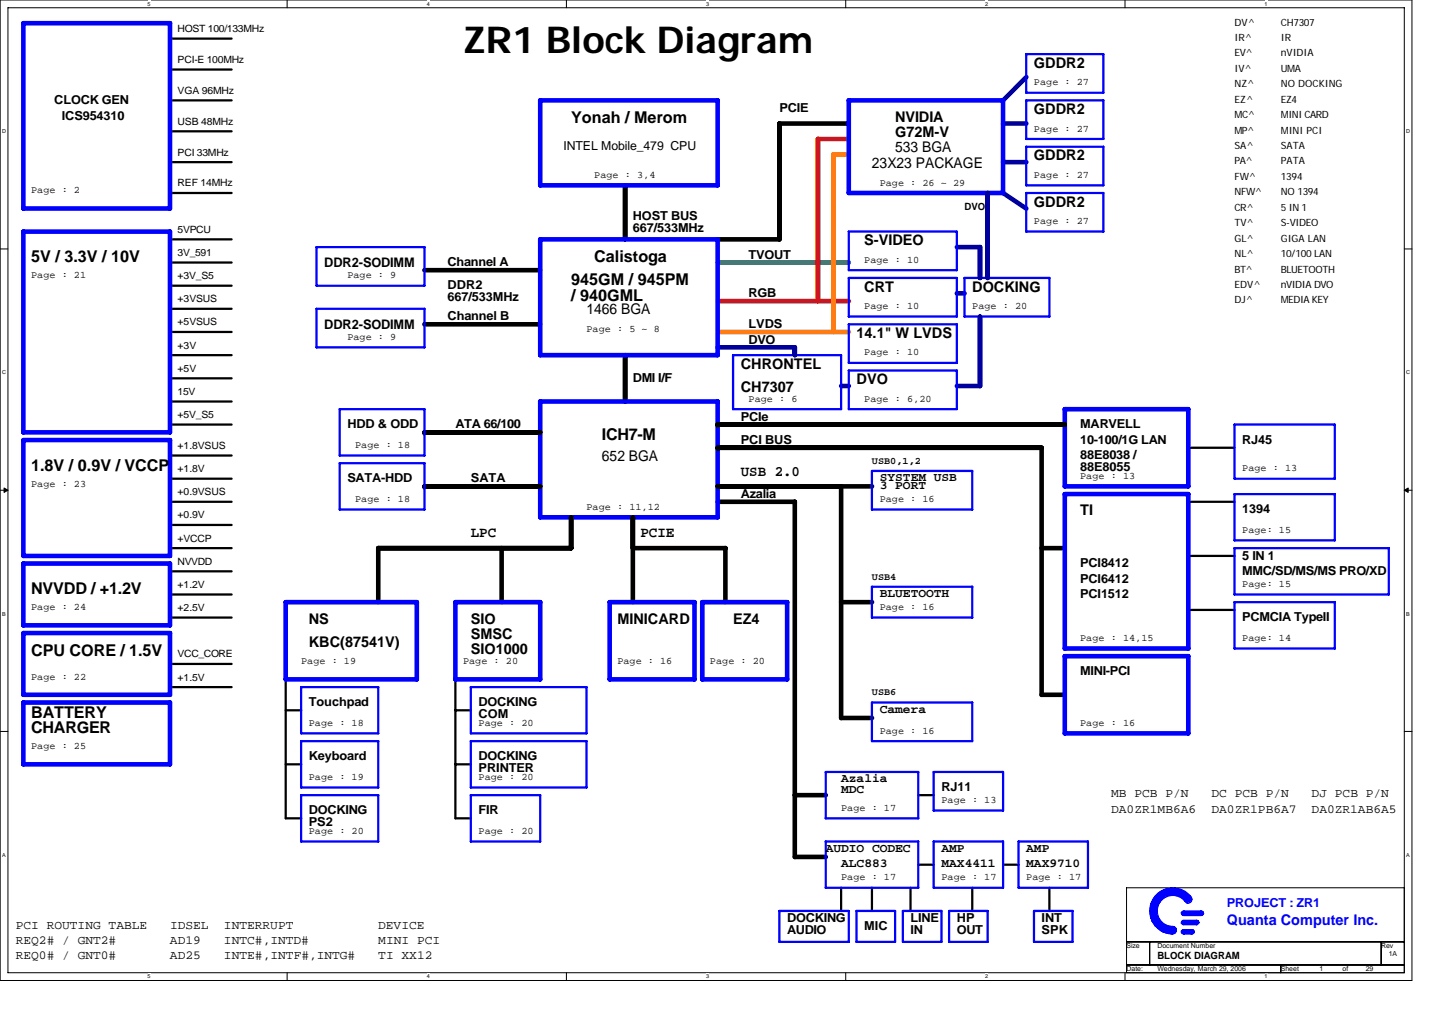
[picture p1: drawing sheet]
<svg xmlns="http://www.w3.org/2000/svg" width="297mm" height="210mm" viewBox="0 0 297 210" stroke-linecap="round" stroke-linejoin="round" font-family="sans-serif">
<path d="M0 0h292.9v203.2h-292.9zM1.6 1.6h289.7v200h-289.7z" fill="none" stroke="#000" stroke-width=".21"/>
<g fill="#fff">
<path d="M30.6 .2h.6v1.2h-.6z"/>
<path d="M30.6 201.8h.6v1.3h-.6z"/>
</g>
<path d="M59.6 0v1.6M59.6 201.6v1.6" fill="none" stroke="#000" stroke-width=".21"/>
<g fill="#fff">
<path d="M88.5 .2h.6v1.2h-.6z"/>
<path d="M88.5 201.8h.6v1.3h-.6z"/>
</g>
<path d="M117.5 0v1.6M117.5 201.6v1.6" fill="none" stroke="#000" stroke-width=".21"/>
<g fill="#fff">
<path d="M146.4 .2h.7v1.2h-.7z"/>
<path d="M146.4 201.8h.7v1.3h-.7z"/>
</g>
<path d="M175.4 0v1.6M175.4 201.6v1.6" fill="none" stroke="#000" stroke-width=".21"/>
<g fill="#fff">
<path d="M204.4 .2h.6v1.2h-.6z"/>
<path d="M204.4 201.8h.6v1.3h-.6z"/>
</g>
<path d="M233.4 0v1.6M233.4 201.6v1.6" fill="none" stroke="#000" stroke-width=".21"/>
<g fill="#fff">
<path d="M262.3 .2h.6v1.2h-.6z"/>
<path d="M262.3 201.8h.6v1.3h-.6z"/>
<path d="M.4 26.6h.8v1.3h-.8z"/>
<path d="M291.7 26.6h.8v1.3h-.8z"/>
<path d="M.4 76.6h.8v1.3h-.8z"/>
<path d="M291.7 76.6h.8v1.3h-.8z"/>
</g>
<path d="M0 51.6h1.6M291.3 51.6h1.6" fill="none" stroke="#000" stroke-width=".21"/>
<g fill="#fff">
<path d="M.4 126.6h.8v1.3h-.8z"/>
<path d="M291.7 126.6h.7v1.3h-.7z"/>
</g>
<path d="M0 101.6h1.6M291.3 101.6h1.6" fill="none" stroke="#000" stroke-width=".21"/>
<path d="M.8 101.2l.8 .4-.8 .5zM291.3 101.6l.8-.4v.9z" fill="#000" stroke="#000" stroke-width=".21"/>
<g fill="#fff">
<path d="M.4 176.6h.8v1.3h-.8z"/>
<path d="M291.7 176.6h.7v1.3h-.7z"/>
</g>
<path d="M0 151.6h1.6M291.3 151.6h1.6M233.7 184h57.6v17.6h-57.6zM233.7 195.2h57.6M238.5 195.2v4.8M286.5 195.2v4.8M233.7 200h57.6M265.7 200v1.6" fill="none" stroke="#000" stroke-width=".21"/>
<g fill="none" stroke="#000" stroke-width=".95">
<path d="M129.7 38.4v11.2zM161.7 25.6v24M161.7 25.6h14.4M88 56h24.1M148.9 49.6h12.8M88 67.2h24.1M129.7 73.6v9.6zM88.1 89.6h24zM88.1 89.6h.1M148.9 92.8h67.2zM148.9 92.8h.1M148.9 88h72z"/>
<path d="M148.9 88h.1M216.1 92.8v51.2M78.5 113.6h40zM78.5 113.6v11.2M88.1 100.8h24zM88.1 100.8h.1M104.1 113.6v11.2M118.5 107.2v6.4zM131.3 107.2v6.4zM148.9 100.8h25.6zM148.9 104h16M164.9 104v73.7"/>
<path d="M180.9 100.8h-6.4v48h6.4M216 113.6h4.9M131.3 124.8v-11.2h19.2v11.2M174.5 124.8h6.4M216 144h4.9M164.9 164.8h6.4M164.9 177.6h6.4"/>
</g>
<g fill="none" stroke="#000" stroke-width=".47">
<path d="M35.2 14.4h12.8M35.2 8h12.8M35.2 33.6h12.8M35.2 27.2h12.8M35.2 20.8h12.8M35.2 59.2h12.8M35.2 54.4h12.8M35.2 49.6h12.8M35.2 40h12.8M35.2 78.4h12.8M35.2 68.8h12.8M35.2 64h12.8"/>
<path d="M35.2 73.6h12.8M35.2 83.2h12.8M35.2 94.4h12.8M35.2 99.2h12.8M35.2 88h12.8M246.5 92.8h9.6M35.2 108.8h12.8M35.2 104h12.8M35.2 113.6h12.8M35.2 118.4h12.8M246.5 104h9.6M246.5 115.2h9.6"/>
<path d="M35.2 137.6h12.8M35.2 128h12.8M35.2 123.2h12.8M246.5 126.4h9.6M35.2 142.4h12.8M59.3 140.8v28.8h3.2M59.3 147.2h3.2M59.3 158.4h3.2M94.5 140.8v28.8h3.2M94.5 147.2h3.2M94.5 158.4h3.2M190.5 179.2h3.2"/>
<path d="M190.5 164.8h3.2M208.1 179.2h3.2M174.5 184v4.8M180.9 184v4.8M188.9 184v4.8M201.7 184v4.8M217.7 184v4.8"/>
</g>
<path d="M172.9 32v36.8zM172.9 32h3.2M148.9 68.8h27.2" fill="none" stroke="#ff8000" stroke-width=".95"/>
<path d="M169.7 28.8v33.6zM169.7 28.8h6.4M148.9 62.4h27.2" fill="none" stroke="#f00" stroke-width=".95"/>
<path d="M148.9 54.4h27.2" fill="none" stroke="#008040" stroke-width=".95"/>
<g fill="none" stroke="#0000a0" stroke-width=".95">
<path d="M212.9 16l-4.8 4.8M208.1 25.6h4.8M208.1 33.6h4.8M198.5 51.2h4.8M203.3 51.2v6.4zM204.9 40v17.6zM208.1 40l4.8 3.2M148.9 72h16M164.9 72v1.6zM198.5 60.8h1.6M203.3 65.6v14.4zM174.5 80h1.6"/>
<path d="M198.5 80h4.8"/>
</g>
<g fill="none" stroke="#00f" stroke-width=".95">
<path d="M4.8 4.8h30.5v38.4h-30.5zM112.1 20.8h36.8v17.6h-36.8zM176.1 20.8h32v19.2h-32zM4.8 48h30.5v41.6h-30.5zM112.1 49.6h36.8v24h-36.8zM4.8 91.2h30.5v24h-30.5zM112.1 83.2h36.8v24h-36.8zM220.9 84.8h25.6v16h-25.6zM4.8 116.8h30.5v12.8h-30.5zM220.9 102.4h25.6v32h-25.6zM4.8 131.2h30.5v12.8h-30.5zM59.3 124.8h27.2v16h-27.2z"/>
<path d="M94.5 124.8h17.6v16h-17.6zM126.5 124.8h17.6v16h-17.6zM145.7 124.8h17.6v16h-17.6zM220.9 136h25.6v16h-25.6zM4.8 145.6h30.5v12.8h-30.5z"/>
</g>
<g fill="none" stroke="#00f" stroke-width=".47">
<path d="M212.9 11.2h16v8h-16zM212.9 20.8h16v8h-16zM212.9 30.4h16v8h-16zM65.7 51.2h22.4v8h-22.4zM176.1 48h22.4v8h-22.4zM176.1 57.6h22.4v8h-22.4zM200.1 57.6h17.6v8h-17.6zM212.9 40h16v8h-16zM65.7 64h22.4v8h-22.4zM152.1 73.6h22.4v11.2h-22.4zM176.1 76.8h22.4v8h-22.4zM176.1 67.2h22.4v8h-22.4z"/>
<path d="M70.5 84.8h17.6v9.6h-17.6zM70.5 96h17.6v9.6h-17.6zM180.9 97.6h20.8v8h-20.8zM256.1 88h20.8v11.2h-20.8zM256.1 102.4h20.8v9.6h-20.8zM256.1 113.6h32v9.6h-32zM180.9 121.6h20.8v6.4h-20.8zM256.1 124.8h20.8v9.6h-20.8zM62.5 153.6h16v9.6h-16zM62.5 142.4h16v9.6h-16zM97.7 153.6h24v9.6h-24zM97.7 142.4h24v9.6h-24z"/>
<path d="M180.9 145.6h20.8v8h-20.8zM62.5 164.8h16v9.6h-16zM97.7 164.8h14.4v9.6h-14.4zM171.3 160h19.2v9.6h-19.2zM171.3 174.4h19.2v9.6h-19.2zM193.7 160h14.4v8h-14.4zM193.7 174.4h14.4v9.6h-14.4zM211.3 174.4h14.4v9.6h-14.4zM161.7 188.8h14.4v6.4h-14.4zM177.7 188.8h8v6.4h-8zM187.3 188.8h8v6.4h-8zM196.9 188.8h8v6.4h-8z"/>
<path d="M214.5 188.8h8v6.4h-8z"/>
</g>
<g fill="none" stroke="#00f" stroke-width=".21">
<path d="M238.6 187.7v2.3l.2 .5M238.8 187.2v3.2M238.8 187.2l.2-.3-.1 4M239.3 186.3v5.1l.2 .2M239.3 186.2l-.2 .4v4.5l-.2-.2M239.6 185.9v6.1M239.6 185.9l-.2 .2v5.5M239.9 185.6v6.6M239.9 192.2h.2M239.9 185.6l-.1 .2v6.2M240.1 185.3v2.7l.2-.5M240.2 185.3l.2-.2v2.1l.2-.1v-2.1l.1-.2v2"/>
<path d="M240.2 185.3v2.3M240.2 190.1v2.3M240.2 192.4l.2 .1M240.3 190.1l-.2-.3v2.4M240.6 190.8v1.9l.1 .1M240.6 190.8l-.2-.4v2.1M240.7 192.8v-1.9l.2 .2v1.9h.2M241 191.2l.2 .2v1.7h.2M241 184.7v1.8M241 191.2v1.8M241.1 184.7h-.2v1.9l-.2 .2M241.2 186.2l-.2 .2"/>
<path d="M241.4 184.5v1.6l.1-.2M241.4 184.5l-.2 .2v1.6M241.5 191.7v1.5l.2 .1M241.5 191.7l-.1-.2v1.6M241.7 191.7l.1 .2v1.4h.2v-1.4M241.7 184.4v1.6M241.7 191.7v1.6M241.7 184.3l-.2 .2v1.4M242 185.4a3.7 3.7 0 0 1 4.4 1.5M242 185.2a3.9 3.9 0 0 1 4.7 1.9M242 185l1.2-.2a4 4 0 0 1 3.7 2.3M242 184.9a4.2 4.2 0 0 1 4.9 1.9"/>
<path d="M242 184.7a4.3 4.3 0 0 1 5.1 2.1M242 192h.2v1.3h.1v-1.3h.2v1.5h-.4M242 184.2v1.6l-.2-.2M242 185.7a3.4 3.4 0 0 1 4.2 1.5M242 185.5a3.6 3.6 0 0 1 4.4 1.7M242 184.2l-.2 .1v1.3M242.1 184.5a4.5 4.5 0 0 1 5.1 2.1M242.1 184.3a4.7 4.7 0 0 1 5.1 2.1M242.2 184.3v1.3M242.8 193.3l-.2 .2 .1-1.5-.5 1.5M242.9 192.4v1.1h.2M243 192.4l-.2-.4v1.3"/>
<path d="M243.3 192.2v1.3h.2M243.3 192.2h-.2v1.3M243.8 193.3l-.2 .2v-1.3h-.2v1.3M243.9 192.5v.7M243.9 192.5l-.1-.2v1M245.2 189h4.3M245.2 192.8h2.4v.2h-2.6v.2l2.8-.1-.2 .2M245.2 190.9h3.4v.2h-3.4l-.2 .2 3.7-.1M245.4 189.6h4.1M245.4 191.6h3M245.4 193.5h2.2M245.5 192.7h1.8"/>
<path d="M245.5 193.6h1.8M245.5 191.7h2.8M245.5 190.8h2.8M245.5 189.8h3.7M245.5 188.8h3.7M245.7 186.8a3.2 3.2 0 0 0-3.5-1 3.2 3.2 0 0 0-2.1 3 3.2 3.2 0 0 0 3.2 3.2M247 185.8a4.8 4.8 0 0 0-5.3-1.5 4.8 4.8 0 0 0-3.2 4.5 4.8 4.8 0 0 0 4.8 4.8M247.6 193.3h-2.6l.4 .2M248.7 191.2l-.2 .2h-3.5l.4 .2M249.5 189v.2M249.5 189.1h-4.5v.2h4.7l-.2 .2h-4.3l.2 .2"/>
<circle cx="243.3" cy="192.8" r=".79"/>
<circle cx="245.5" cy="189.3" r=".47"/>
<circle cx="245.5" cy="191.2" r=".47"/>
<circle cx="245.5" cy="193.1" r=".47"/>
<circle cx="246.5" cy="186.4" r=".8"/>
<circle cx="247.3" cy="193.1" r=".47"/>
<circle cx="248.2" cy="191.2" r=".47"/>
<circle cx="249.2" cy="189.3" r=".47"/>
</g>
<text font-size="7.7" x="96.1" y="10.9">ZR1 Block Diagram</text>
<g font-size="3.4">
<text x="118.5" y="25.5">Yonah / Merom</text>
<text x="6.5" y="54.3">5V / 3.3V / 10V</text>
<text x="118.5" y="59.1">945GM / 945PM</text>
<text x="123.3" y="54.3">Calistoga</text>
<text x="118.5" y="62.3">/ 940GML</text>
<text x="124.9" y="91.1">ICH7-M</text>
<text x="6.5" y="97.5">1.8V / 0.9V / VCCP</text>
<text x="6.5" y="123.1">NVVDD / +1.2V</text>
<text x="6.5" y="135.9">CPU CORE / 1.5V</text>
<text x="6.5" y="148.7">BATTERY</text>
<text x="6.5" y="151.9">CHARGER</text>
</g>
<g font-size="3">
<text x="214.5" y="14.1">GDDR2</text>
<text x="214.5" y="23.6">GDDR2</text>
<text x="185.7" y="25.3">NVIDIA</text>
<text x="185.7" y="28.4">G72M-V</text>
<text x="180.9" y="34.7">23X23 PACKAGE</text>
<text x="185.7" y="31.5">533 BGA</text>
<text x="214.5" y="33.3">GDDR2</text>
<text x="214.5" y="42.8">GDDR2</text>
<text x="179.3" y="50.8">S-VIDEO</text>
<text x="121.7" y="65.2">1466 BGA</text>
<text x="179.3" y="60.5">CRT</text>
<text x="201.7" y="60.5">DOCKING</text>
<text x="177.7" y="70.1">14.1&quot; W LVDS</text>
<text x="153.7" y="76.5">CHRONTEL</text>
<text x="153.7" y="81.3">CH7307</text>
<text x="177.7" y="79.7">DVO</text>
<text x="124.9" y="95.5">652 BGA</text>
<text x="153.7" y="98.6">USB 2.0</text>
<text x="224.1" y="106.8">TI</text>
<text x="97.7" y="111.4">LPC</text>
<text x="132.9" y="111.4">PCIE</text>
<text x="64" y="129.3">NS</text>
<text x="97.7" y="129.3">SIO</text>
<text x="128.1" y="129.3">MINICARD</text>
<text x="152.1" y="129.3">EZ4</text>
<text x="64" y="134.1">KBC(87541V)</text>
<text x="97.7" y="135.7">SIO1000</text>
<text x="97.7" y="132.5">SMSC</text>
</g>
<text font-size="3" fill="#00f" x="254.5" y="191.7">Quanta Computer Inc.</text>
<g font-size="2.7">
<text x="67.3" y="55.4">DDR2-SODIMM</text>
<text x="67.3" y="68.2">DDR2-SODIMM</text>
</g>
<g font-size="2.6">
<text x="11.3" y="21.6">CLOCK GEN</text>
<text x="161.7" y="23.2">PCIE</text>
<text x="12.8" y="24.8">ICS954310</text>
<text x="116.9" y="31.1">INTEL Mobile_479 CPU</text>
<text x="131.3" y="45.6">HOST BUS</text>
<text x="131.3" y="48.1">667/533MHz</text>
<text x="155.3" y="53.6">TVOUT</text>
<text x="92.9" y="55.2">Channel A</text>
<text x="92.9" y="60">DDR2</text>
<text x="92.9" y="62.5">667/533MHz</text>
<text x="155.3" y="61.6">RGB</text>
<text x="92.9" y="66.4">Channel B</text>
<text x="155.3" y="68">LVDS</text>
<text x="155.3" y="71.2">DVO</text>
<text x="131.3" y="79.2">DMI I/F</text>
<text x="72" y="88.8">HDD &amp; ODD</text>
<text x="94.5" y="88.8">ATA 66/100</text>
<text x="153.7" y="87.2">PCIe</text>
<text x="224.1" y="88.8">MARVELL</text>
<text x="153.7" y="92">PCI BUS</text>
<text x="224.1" y="92">10-100/1G LAN</text>
<text x="224.1" y="95.2">88E8038 /</text>
<text x="257.7" y="92">RJ45</text>
<text x="72" y="100">SATA-HDD</text>
<text x="97.7" y="100">SATA</text>
<text x="182.5" y="99.8">SYSTEM USB</text>
<text x="182.5" y="101.4">3 PORT</text>
<text x="224.1" y="97.7">88E8055</text>
<text x="153.7" y="103.2">Azalia</text>
<text x="257.7" y="106.4">1394</text>
<text x="224.1" y="117.6">PCI8412</text>
<text x="257.7" y="119.2">MMC/SD/MS/MS PRO/XD</text>
<text x="257.7" y="116">5 IN 1</text>
<text x="182.5" y="123.8">BLUETOOTH</text>
<text x="224.1" y="120.8">PCI6412</text>
<text x="224.1" y="124">PCI1512</text>
<text x="257.7" y="128.8">PCMCIA TypeII</text>
<text x="224.1" y="140">MINI-PCI</text>
<text x="64" y="146.4">Touchpad</text>
<text x="99.3" y="146.4">DOCKING</text>
<text x="99.3" y="148.9">COM</text>
<text x="182.5" y="147.8">Camera</text>
<text x="64" y="157.6">Keyboard</text>
<text x="99.3" y="157.6">DOCKING</text>
<text x="99.3" y="160.1">PRINTER</text>
<text x="174.5" y="162.2">Azalia</text>
<text x="174.5" y="164.4">MDC</text>
<text x="195.3" y="164">RJ11</text>
<text x="230.5" y="165.3">MB PCB P/N</text>
<text x="251.3" y="165.3">DC PCB P/N</text>
<text x="272.1" y="165.3">DJ PCB P/N</text>
<text x="64" y="168.8">DOCKING</text>
<text x="64" y="171.3">PS2</text>
<text x="99.3" y="168.8">FIR</text>
<text x="230.5" y="168.5">DA0ZR1MB6A6</text>
<text x="251.3" y="168.5">DA0ZR1PB6A7</text>
<text x="272.1" y="168.5">DA0ZR1AB6A5</text>
<text x="171.3" y="176.6">AUDIO CODEC</text>
<text x="174.5" y="179.8">ALC883</text>
<text x="195.3" y="176.6">AMP</text>
<text x="195.3" y="179.8">MAX4411</text>
<text x="212.9" y="176.6">AMP</text>
<text x="212.9" y="179.8">MAX9710</text>
<text x="163.3" y="191.2">DOCKING</text>
<text x="188.9" y="191.2">LINE</text>
<text x="198.5" y="191.2">HP</text>
<text x="216.1" y="191.2">INT</text>
<text x="3.3" y="195.7">REQ2# / GNT2#</text>
<text x="3.3" y="192.5">PCI ROUTING TABLE</text>
<text x="35.3" y="195.7">AD19</text>
<text x="35.3" y="192.5">IDSEL</text>
<text x="46.5" y="195.7">INTC#,INTD#</text>
<text x="46.5" y="192.5">INTERRUPT</text>
<text x="78.5" y="192.5">DEVICE</text>
<text x="78.5" y="195.7">MINI PCI</text>
<text x="163.3" y="193.7">AUDIO</text>
<text x="179.3" y="192.8">MIC</text>
<text x="188.9" y="193.7">IN</text>
<text x="198.5" y="193.7">OUT</text>
<text x="216.1" y="193.7">SPK</text>
<text x="3.3" y="198.9">REQ0# / GNT0#</text>
<text x="35.3" y="198.9">AD25</text>
<text x="46.5" y="198.9">INTE#,INTF#,INTG#</text>
<text x="78.5" y="198.9">TI XX12</text>
</g>
<text font-size="2.6" fill="#00f" x="254.5" y="188">PROJECT : ZR1</text>
<g font-size="2.1">
<text x="256.1" y="5.3">DV^</text>
<text x="265.7" y="5.3">CH7307</text>
<text x="36.8" y="6.6">HOST 100/133MHz</text>
<text x="256.1" y="11.7">EV^</text>
<text x="256.1" y="8.5">IR^</text>
<text x="265.7" y="11.7">nVIDIA</text>
<text x="265.7" y="8.5">IR</text>
<text x="36.8" y="13.1">PCI-E 100MHz</text>
<text x="214.5" y="17.7">Page : 27</text>
<text x="256.1" y="14.9">IV^</text>
<text x="265.7" y="14.9">UMA</text>
<text x="36.8" y="19.5">VGA 96MHz</text>
<text x="256.1" y="21.3">EZ^</text>
<text x="256.1" y="18.1">NZ^</text>
<text x="265.7" y="18.1">NO DOCKING</text>
<text x="265.7" y="21.3">EZ4</text>
<text x="36.8" y="25.8">USB 48MHz</text>
<text x="214.5" y="27.3">Page : 27</text>
<text x="256.1" y="27.7">MP^</text>
<text x="256.1" y="24.5">MC^</text>
<text x="265.7" y="24.5">MINI CARD</text>
<text x="265.7" y="27.7">MINI PCI</text>
<text x="36.8" y="32.3">PCI 33MHz</text>
<text x="256.1" y="30.9">SA^</text>
<text x="256.1" y="34.1">PA^</text>
<text x="265.7" y="30.9">SATA</text>
<text x="265.7" y="34.1">PATA</text>
<text x="6.5" y="40.1">Page : 2</text>
<text x="36.8" y="38.6">REF 14MHz</text>
<text x="123.3" y="36.9">Page : 3,4</text>
<text x="182.5" y="38.5">Page : 26 ~ 29</text>
<text x="214.5" y="36.9">Page : 27</text>
<text x="256.1" y="37.3">FW^</text>
<text x="256.1" y="40.5">NFW^</text>
<text x="265.7" y="37.3">1394</text>
<text x="265.7" y="40.5">NO 1394</text>
<text x="200.1" y="43.5">DVO</text>
<text x="214.5" y="46.5">Page : 27</text>
<text x="256.1" y="43.7">CR^</text>
<text x="256.1" y="46.9">TV^</text>
<text x="265.7" y="43.7">5 IN 1</text>
<text x="265.7" y="46.9">S-VIDEO</text>
<text x="36.8" y="48.3">5VPCU</text>
<text x="36.8" y="53.1">3V_591</text>
<text x="256.1" y="53.3">NL^</text>
<text x="256.1" y="50.1">GL^</text>
<text x="265.7" y="50.1">GIGA LAN</text>
<text x="265.7" y="53.3">10/100 LAN</text>
<text x="6.5" y="57.7">Page : 21</text>
<text x="36.8" y="57.8">+3V_S5</text>
<text x="72" y="57.7">Page : 9</text>
<text x="179.3" y="54.5">Page : 10</text>
<text x="256.1" y="56.5">BT^</text>
<text x="256.1" y="59.7">EDV^</text>
<text x="265.7" y="56.5">BLUETOOTH</text>
<text x="265.7" y="59.7">nVIDIA DVO</text>
<text x="36.8" y="62.7">+3VSUS</text>
<text x="179.3" y="64.1">Page : 10</text>
<text x="201.7" y="64.1">Page : 20</text>
<text x="256.1" y="62.9">DJ^</text>
<text x="265.7" y="62.9">MEDIA KEY</text>
<text x="36.8" y="67.5">+5VSUS</text>
<text x="72" y="70.5">Page : 9</text>
<text x="121.7" y="68.9">Page : 5 ~ 8</text>
<text x="36.8" y="77.1">+5V</text>
<text x="36.8" y="72.3">+3V</text>
<text x="179.3" y="73.7">Page : 10</text>
<text x="36.8" y="81.9">15V</text>
<text x="155.3" y="83.3">Page : 6</text>
<text x="179.3" y="83.3">Page : 6,20</text>
<text x="36.8" y="86.7">+5V_S5</text>
<text x="36.8" y="93.1">+1.8VSUS</text>
<text x="73.7" y="92.9">Page : 18</text>
<text x="6.5" y="100.9">Page : 23</text>
<text x="36.8" y="97.9">+1.8V</text>
<text x="180.9" y="96.2">USB0,1,2</text>
<text x="224.1" y="99.3">Page : 13</text>
<text x="257.7" y="97.7">Page : 13</text>
<text x="36.8" y="107.5">+0.9V</text>
<text x="36.8" y="102.7">+0.9VSUS</text>
<text x="73.7" y="104.1">Page : 18</text>
<text x="121.7" y="105.7">Page : 11,12</text>
<text x="182.5" y="104.1">Page : 16</text>
<text x="36.8" y="112.3">+VCCP</text>
<text x="257.7" y="110.5">Page: 15</text>
<text x="36.8" y="117.1">NVVDD</text>
<text x="36.8" y="121.9">+1.2V</text>
<text x="180.9" y="120.2">USB4</text>
<text x="257.7" y="121.7">Page: 15</text>
<text x="6.5" y="126.5">Page : 24</text>
<text x="36.8" y="126.7">+2.5V</text>
<text x="182.5" y="126.5">Page : 16</text>
<text x="36.8" y="136.3">VCC_CORE</text>
<text x="62.5" y="137.7">Page : 19</text>
<text x="96.1" y="137.7">Page : 20</text>
<text x="128.1" y="137.7">Page : 16</text>
<text x="147.3" y="137.7">Page : 20</text>
<text x="224.1" y="132.9">Page : 14,15</text>
<text x="257.7" y="132.9">Page: 14</text>
<text x="6.5" y="140.9">Page : 22</text>
<text x="36.8" y="141.1">+1.5V</text>
<text x="180.9" y="144.2">USB6</text>
<text x="6.5" y="155.3">Page : 25</text>
<text x="64" y="150.5">Page : 18</text>
<text x="99.3" y="150.5">Page : 20</text>
<text x="182.5" y="152.1">Page : 16</text>
<text x="224.1" y="150.5">Page : 16</text>
<text x="64" y="161.7">Page : 19</text>
<text x="99.3" y="161.7">Page : 20</text>
<text x="195.3" y="166.5">Page : 13</text>
<text x="64" y="172.9">Page : 20</text>
<text x="99.3" y="172.9">Page : 20</text>
<text x="174.5" y="168.1">Page : 17</text>
<text x="174.5" y="182.5">Page : 17</text>
<text x="195.3" y="182.5">Page : 17</text>
<text x="212.9" y="182.5">Page : 17</text>
<text x="240.1" y="198.8">BLOCK DIAGRAM</text>
</g>
<g font-size="1.4">
<text x="233.7" y="196.5">Size</text>
<text x="240.1" y="196.5">Document Number</text>
<text x="286.5" y="196.5">Rev</text>
<text x="233.7" y="201.3">Date:</text>
<text x="240.1" y="201.3">Wednesday, March 29, 2006</text>
<text x="265.7" y="201.3">Sheet</text>
<text x="273.7" y="201.3">1</text>
<text x="278.5" y="201.3">of</text>
<text x="283.3" y="201.3">29</text>
<text x="288.1" y="198.1">1A</text>
</g>
<g font-size="1.1">
<text x="30.6" y="1.2">5</text>
<text x="88.5" y="1.2">4</text>
<text x="146.4" y="1.2">3</text>
<text x="204.4" y="1.2">2</text>
<text x="262.3" y="1.2">1</text>
<text x=".4" y="27.6">D</text>
<text x="291.7" y="27.6">D</text>
<text x=".4" y="77.6">C</text>
<text x="291.7" y="77.6">C</text>
<text x=".4" y="127.6">B</text>
<text x="291.7" y="127.6">B</text>
<text x=".4" y="177.6">A</text>
<text x="291.7" y="177.6">A</text>
<text x="30.6" y="202.8">5</text>
<text x="88.5" y="202.8">4</text>
<text x="146.4" y="202.8">3</text>
<text x="204.4" y="202.8">2</text>
<text x="262.3" y="202.8">1</text>
</g>
</svg>
